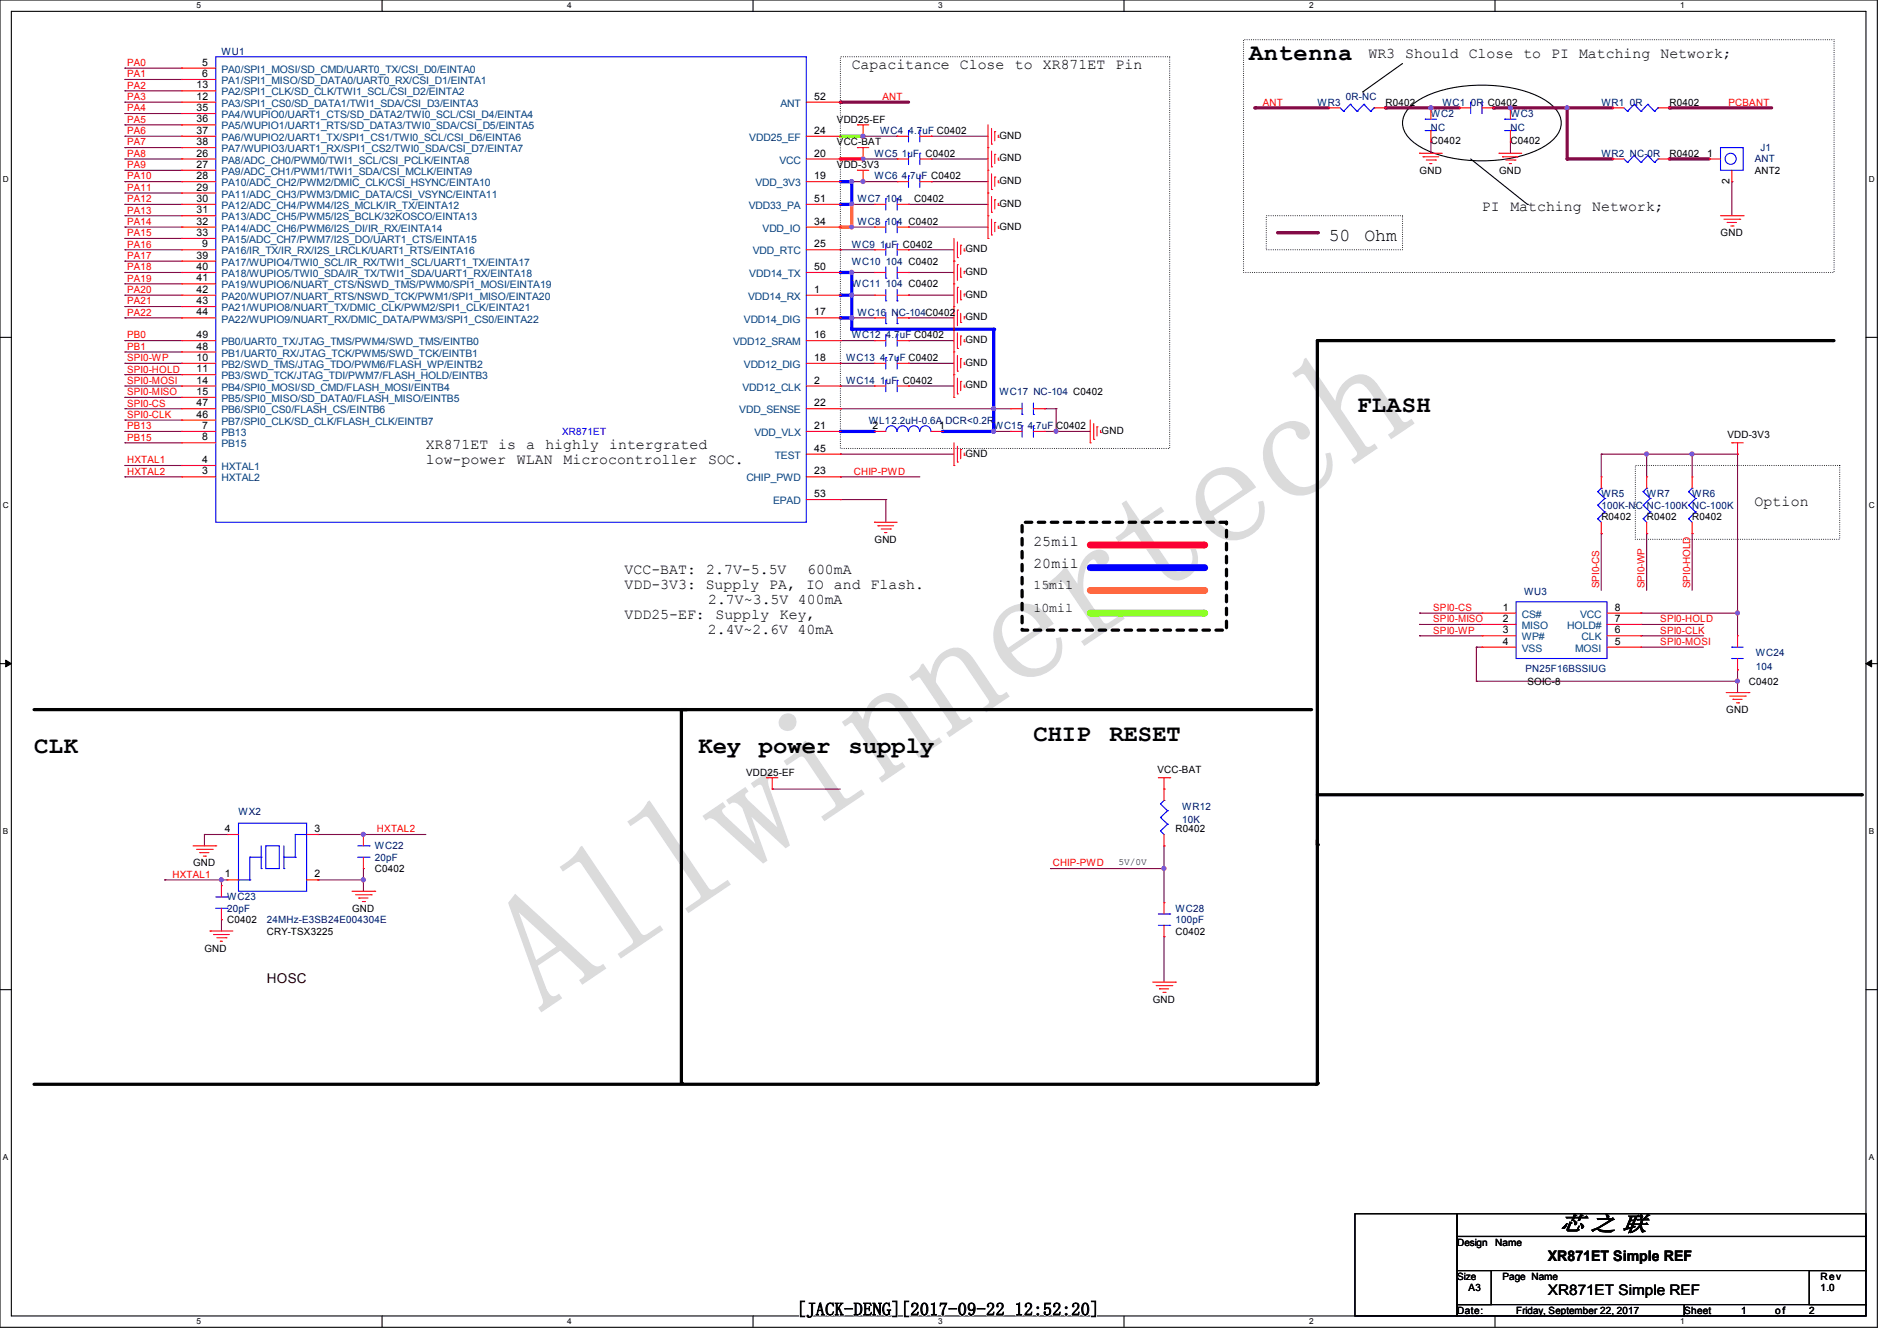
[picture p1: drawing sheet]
<svg xmlns="http://www.w3.org/2000/svg" width="297mm" height="210mm" viewBox="0 0 297 210" stroke-linecap="round" stroke-linejoin="round" font-family="sans-serif">
<path d="M0 0h293.9v207.9h-293.9zM1.8 1.8h290.3v204.3h-290.3z" fill="none" stroke="#000" stroke-width=".17"/>
<g fill="#fff">
<path d="M30.8 .2h.7v1.4h-.7z"/>
<path d="M30.8 206.2h.7v1.4h-.7z"/>
</g>
<path d="M59.8 0v1.8M59.8 206.1v1.8" fill="none" stroke="#000" stroke-width=".17"/>
<g fill="#fff">
<path d="M88.8 .2h.7v1.4h-.7z"/>
<path d="M88.8 206.2h.7v1.4h-.7z"/>
</g>
<path d="M117.9 0v1.8M117.9 206.1v1.8" fill="none" stroke="#000" stroke-width=".17"/>
<g fill="#fff">
<path d="M146.9 .2h.7v1.4h-.7z"/>
<path d="M146.9 206.2h.7v1.4h-.7z"/>
</g>
<path d="M176 0v1.8M176 206.1v1.8" fill="none" stroke="#000" stroke-width=".17"/>
<g fill="#fff">
<path d="M205 .2h.7v1.4h-.7z"/>
<path d="M205 206.2h.7v1.4h-.7z"/>
</g>
<path d="M234.1 0v1.8M234.1 206.1v1.8" fill="none" stroke="#000" stroke-width=".17"/>
<g fill="#fff">
<path d="M263.1 .2h.6v1.4h-.6z"/>
<path d="M263.1 206.2h.6v1.4h-.6z"/>
<path d="M.5 27.3h.9v1.4h-.9z"/>
<path d="M292.6 27.3h.9v1.4h-.9z"/>
<path d="M.5 78.4h.9v1.4h-.9z"/>
<path d="M292.6 78.4h.9v1.4h-.9z"/>
</g>
<path d="M0 52.8h1.8M292.1 52.8h1.8" fill="none" stroke="#000" stroke-width=".17"/>
<g fill="#fff">
<path d="M.5 129.5h.8v1.4h-.8z"/>
<path d="M292.6 129.5h.8v1.4h-.8z"/>
</g>
<path d="M0 103.9h1.8M292.1 103.9h1.8" fill="none" stroke="#000" stroke-width=".17"/>
<path d="M.9 103.4l.9 .5-.9 .5zM292.1 103.9l.9-.5v1z" fill="#000" stroke="#000" stroke-width=".16"/>
<g fill="#fff">
<path d="M.5 180.5h.8v1.4h-.8z"/>
<path d="M292.6 180.5h.8v1.4h-.8z"/>
</g>
<path d="M0 155h1.8M292.1 155h1.8" fill="none" stroke="#000" stroke-width=".17"/>
<path d="M131.6 8.9h51.5v61.3h-51.5z" fill="none" stroke="#000" stroke-width=".17" stroke-dasharray="0 .3"/>
<path d="M200 36.4h6.2" fill="none" stroke="#800000" stroke-width=".51"/>
<circle cx="206.2" cy="36.4" r=".25" fill="#800000"/>
<path d="M194.7 6.2h92.4v36.5h-92.4zM198.2 33.8h21.4v5.3h-21.4zM256 72.9h32v11.6h-32z" fill="none" stroke="#000" stroke-width=".17" stroke-dasharray="0 .3"/>
<path d="M287 53.3h-80.8v116.3M5.3 111.1h199.9M106.7 111.1v58.5M206.2 124.5h85.2" fill="none" stroke="#000" stroke-width=".51"/>
<g fill="#000">
<circle cx="287" cy="53.3" r=".25"/>
<circle cx="107.4" cy="111.1" r=".25"/>
<circle cx="205.2" cy="111.1" r=".25"/>
<circle cx="206.2" cy="132.3" r=".25"/>
<circle cx="291.4" cy="124.5" r=".25"/>
<circle cx="106.7" cy="169.6" r=".25"/>
<circle cx="206.2" cy="169.6" r=".25"/>
</g>
<path d="M170.7 88.9h17.8" fill="none" stroke="#00f" stroke-width="1.1"/>
<circle cx="188.5" cy="88.9" r=".53" fill="#00f"/>
<path d="M170.7 92.5h17.8" fill="none" stroke="#ff8000" stroke-width="1.1"/>
<circle cx="188.5" cy="92.5" r=".53" fill="#ff8000"/>
<path d="M160 81.8h32v16.9h-32z" fill="none" stroke="#000" stroke-width=".51" stroke-dasharray="1 1"/>
<path d="M170.7 85.3h17.8" fill="none" stroke="#f00" stroke-width="1.1"/>
<circle cx="188.5" cy="85.3" r=".53" fill="#f00"/>
<path d="M5.3 169.8h200.8" fill="none" stroke="#000" stroke-width=".51"/>
<circle cx="206.1" cy="169.8" r=".25" fill="#000"/>
<path d="M170.7 96h17.8" fill="none" stroke="#80ff00" stroke-width="1.1"/>
<circle cx="188.5" cy="96" r=".53" fill="#80ff00"/>
<path d="M213.4 14.4h.1M219.6 9.9l-6.2 4.5M221 16.5a16.2 16.2 0 0 1 9.4-3.1 21.3 21.3 0 0 1 10.9 1.9 4.9 4.9 0 0 1 3.1 4 4.9 4.9 0 0 1-3.1 3.9 22.7 22.7 0 0 1-18.6 0 4.9 4.9 0 0 1-3.1-3.9 3.8 3.8 0 0 1 1.4-2.8zM230.3 24.9l8.8 7.1M239.1 32h.1" fill="none" stroke="#000" stroke-width=".17"/>
<path d="M142.2 42.7h.1M142.2 42.7h7.2M131.6 78.2h.1M131.6 78.2h7.1" fill="none" stroke="#800040" stroke-width=".17"/>
<path d="M131.6 42.7h1.7" fill="none" stroke="#00f" stroke-width=".51"/>
<circle cx="131.6" cy="42.7" r=".25" fill="#00f"/>
<circle cx="133.3" cy="42.7" r=".32" fill="#f0f" stroke="#f0f" stroke-width=".17"/>
<path d="M142.2 46.2h.1M142.2 46.2h7.2" fill="none" stroke="#800040" stroke-width=".17"/>
<path d="M131.6 46.2h1.7" fill="none" stroke="#00f" stroke-width=".51"/>
<circle cx="131.6" cy="46.2" r=".25" fill="#00f"/>
<circle cx="133.3" cy="46.2" r=".32" fill="#f0f" stroke="#f0f" stroke-width=".17"/>
<path d="M145.8 28.4h.1M145.8 28.4h8.9" fill="none" stroke="#800040" stroke-width=".17"/>
<path d="M131.6 35.6h1.7" fill="none" stroke="#ff8000" stroke-width=".51"/>
<circle cx="131.6" cy="35.6" r=".25" fill="#ff8000"/>
<path d="M131.6 16h10.6" fill="none" stroke="#800040" stroke-width=".51"/>
<circle cx="131.6" cy="16" r=".25" fill="#800040"/>
<path d="M131.6 71.1h.1M131.6 71.1h17.8M163.6 67.6h.1M163.6 67.6h1.8" fill="none" stroke="#800040" stroke-width=".17"/>
<path d="M147.6 67.6h8" fill="none" stroke="#00f" stroke-width=".51"/>
<circle cx="147.6" cy="67.6" r=".25" fill="#00f"/>
<circle cx="155.6" cy="67.5" r=".32" fill="#f0f" stroke="#f0f" stroke-width=".17"/>
<path d="M131.6 67.6h5.3" fill="none" stroke="#00f" stroke-width=".51"/>
<circle cx="131.6" cy="67.6" r=".25" fill="#00f"/>
<path d="M142.2 32h.1M142.2 32h12.5M131.6 56.9h.1M131.6 56.9h5.3M142.2 56.9h.1M142.2 56.9h7.2M131.6 64h.1M131.6 60.5h.1M131.6 64h24M131.6 60.5h5.3M142.2 60.5h.1M142.2 60.5h7.2" fill="none" stroke="#800040" stroke-width=".17"/>
<circle cx="155.6" cy="64" r=".32" fill="#f0f" stroke="#f0f" stroke-width=".17"/>
<path d="M131.6 21.3h3.5" fill="none" stroke="#0f0" stroke-width=".51"/>
<circle cx="135.1" cy="21.3" r=".25" fill="#0f0"/>
<circle cx="135.1" cy="21.3" r=".32" fill="#f0f" stroke="#f0f" stroke-width=".17"/>
<path d="M145.8 21.3h.1M145.8 21.3h8.9M131.6 53.3h.1M131.6 53.3h5.3M142.2 53.3h.1M142.2 53.3h7.2" fill="none" stroke="#800040" stroke-width=".17"/>
<path d="M131.6 49.8h1.7" fill="none" stroke="#00f" stroke-width=".51"/>
<circle cx="131.6" cy="49.8" r=".25" fill="#00f"/>
<path d="M131.6 39.1h.1M131.6 39.1h5.3M142.2 39.1h.1M142.2 35.6h.1M142.2 39.1h7.2M142.2 35.6h12.5" fill="none" stroke="#800040" stroke-width=".17"/>
<path d="M261.4 24.9h6.2" fill="none" stroke="#800040" stroke-width=".51"/>
<circle cx="261.4" cy="24.9" r=".25" fill="#800040"/>
<path d="M245.4 24.9h7.1" fill="none" stroke="#800040" stroke-width=".51"/>
<circle cx="245.4" cy="24.9" r=".25" fill="#800040"/>
<path d="M261.4 16.9h16" fill="none" stroke="#800040" stroke-width=".51"/>
<circle cx="261.4" cy="16.9" r=".25" fill="#800040"/>
<path d="M236.5 16.9h8.9" fill="none" stroke="#800040" stroke-width=".51"/>
<circle cx="236.5" cy="16.9" r=".25" fill="#800040"/>
<g fill="#f0f" stroke="#f0f" stroke-width=".17">
<circle cx="245.3" cy="16.9" r=".32"/>
<circle cx="236.5" cy="16.9" r=".32"/>
</g>
<path d="M245.4 16.9v8" fill="none" stroke="#800040" stroke-width=".51"/>
<circle cx="245.4" cy="16.9" r=".25" fill="#800040"/>
<path d="M245.4 16.9h7.1" fill="none" stroke="#800040" stroke-width=".51"/>
<circle cx="245.4" cy="16.9" r=".25" fill="#800040"/>
<path d="M224 16.9h4.5" fill="none" stroke="#800040" stroke-width=".51"/>
<circle cx="224" cy="16.9" r=".25" fill="#800040"/>
<path d="M233.8 16.9h2.7" fill="none" stroke="#800040" stroke-width=".51"/>
<circle cx="233.8" cy="16.9" r=".25" fill="#800040"/>
<path d="M224 22.2h.1M224 22.2v1.8M236.5 22.2h.1M236.5 22.2v1.8" fill="none" stroke="#800040" stroke-width=".17"/>
<path d="M216.9 16.9h7.1" fill="none" stroke="#800040" stroke-width=".51"/>
<circle cx="216.9" cy="16.9" r=".25" fill="#800040"/>
<circle cx="224" cy="16.9" r=".32" fill="#f0f" stroke="#f0f" stroke-width=".17"/>
<path d="M271.1 28.4h.1M271.1 28.4v5.4M138.7 78.2h.1M138.7 78.2v3.6M155.6 67.6h.1M155.6 67.6h2.6" fill="none" stroke="#800040" stroke-width=".17"/>
<path d="M131.6 28.4h1.7" fill="none" stroke="#00f" stroke-width=".51"/>
<circle cx="131.6" cy="28.4" r=".25" fill="#00f"/>
<path d="M131.6 32h1.7" fill="none" stroke="#00f" stroke-width=".51"/>
<circle cx="131.6" cy="32" r=".25" fill="#00f"/>
<g fill="none" stroke="#800040" stroke-width=".17">
<path d="M19.6 10.7h.1M19.6 12.4h.1M19.6 14.2h.1M19.6 16h.1M19.6 17.8h.1M19.6 19.6h.1M19.6 10.7h8.8M19.6 12.4h8.8M19.6 14.2h8.8M19.6 16h8.8M19.6 17.8h8.8M19.6 19.6h8.8"/>
<path d="M19.6 21.3h.1M19.6 23.1h.1M19.6 24.9h.1M19.6 26.7h.1M19.6 28.4h.1M19.6 30.2h.1M19.6 32h.1M19.6 33.8h.1M19.6 35.6h.1M19.6 37.3h.1M19.6 39.1h.1M19.6 21.3h8.8"/>
<path d="M19.6 23.1h8.8M19.6 24.9h8.8M19.6 26.7h8.8M19.6 28.4h8.8M19.6 30.2h8.8M19.6 32h8.8M19.6 33.8h8.8M19.6 35.6h8.8M19.6 37.3h8.8M19.6 39.1h8.8M135.1 24.9h.1M135.1 24.9h5.4"/>
<path d="M19.6 40.9h.1M19.6 42.7h.1M19.6 44.4h.1M19.6 46.2h.1M19.6 48h.1M19.6 49.8h.1M19.6 40.9h8.8M19.6 42.7h8.8M19.6 44.4h8.8M19.6 46.2h8.8M19.6 48h8.8M19.6 49.8h8.8"/>
<path d="M19.6 72.9h.1M19.6 74.7h.1M19.6 74.7h8.8M19.6 72.9h8.8M131.6 74.7h.1M131.6 74.7h12.4"/>
</g>
<circle cx="135.1" cy="24.9" r=".32" fill="#f0f" stroke="#f0f" stroke-width=".17"/>
<path d="M131.6 24.9h3.5" fill="none" stroke="#f00" stroke-width=".51"/>
<circle cx="131.6" cy="24.9" r=".25" fill="#f00"/>
<path d="M145.8 24.9h.1M145.8 24.9h8.9" fill="none" stroke="#800040" stroke-width=".17"/>
<path d="M155.6 51.6v12.4" fill="none" stroke="#00f" stroke-width=".51"/>
<circle cx="155.6" cy="51.6" r=".25" fill="#00f"/>
<path d="M133.3 28.4v3.6" fill="none" stroke="#00f" stroke-width=".51"/>
<circle cx="133.3" cy="28.4" r=".25" fill="#00f"/>
<g fill="#f0f" stroke="#f0f" stroke-width=".17">
<circle cx="133.3" cy="32" r=".32"/>
<circle cx="133.3" cy="28.4" r=".32"/>
<circle cx="135.1" cy="28.4" r=".32"/>
</g>
<path d="M133.3 28.4h.1M133.3 32h.1M133.3 28.4h1.8M133.3 32h3.6" fill="none" stroke="#800040" stroke-width=".17"/>
<path d="M133.3 32v3.6" fill="none" stroke="#ff8000" stroke-width=".51"/>
<circle cx="133.3" cy="32" r=".25" fill="#ff8000"/>
<path d="M133.3 35.6h.1M133.3 35.6h3.6M135.1 28.4h.1M135.1 28.4h5.4" fill="none" stroke="#800040" stroke-width=".17"/>
<circle cx="133.3" cy="35.5" r=".32" fill="#f0f" stroke="#f0f" stroke-width=".17"/>
<path d="M133.3 46.2v3.6" fill="none" stroke="#00f" stroke-width=".51"/>
<circle cx="133.3" cy="46.2" r=".25" fill="#00f"/>
<path d="M133.3 49.8h.1M133.3 46.2h.1M133.3 49.8h3.6M133.3 46.2h3.6" fill="none" stroke="#800040" stroke-width=".17"/>
<path d="M133.3 42.7v3.5" fill="none" stroke="#00f" stroke-width=".51"/>
<circle cx="133.3" cy="42.7" r=".25" fill="#00f"/>
<path d="M133.3 42.7h.1M133.3 42.7h3.6" fill="none" stroke="#800040" stroke-width=".17"/>
<path d="M133.3 51.6h22.3" fill="none" stroke="#00f" stroke-width=".51"/>
<circle cx="133.3" cy="51.6" r=".25" fill="#00f"/>
<path d="M133.3 49.8v1.8" fill="none" stroke="#00f" stroke-width=".51"/>
<circle cx="133.3" cy="49.8" r=".25" fill="#00f"/>
<circle cx="133.3" cy="49.8" r=".32" fill="#f0f" stroke="#f0f" stroke-width=".17"/>
<path d="M142.2 49.8h.1M142.2 49.8h7.2M155.6 64h.1M155.6 64h2.6" fill="none" stroke="#800040" stroke-width=".17"/>
<path d="M155.6 64v3.6" fill="none" stroke="#00f" stroke-width=".51"/>
<circle cx="155.6" cy="64" r=".25" fill="#00f"/>
<g fill="none" stroke="#800040" stroke-width=".17">
<path d="M135.1 21.3h5.4M140.5 21.3h.1M19.6 53.3h.1M19.6 55.1h.1M19.6 56.9h.1M19.6 58.7h.1M19.6 53.3h8.8M19.6 55.1h8.8M19.6 56.9h8.8M19.6 58.7h8.8M19.6 60.5h.1M19.6 62.2h.1"/>
<path d="M19.6 64h.1M19.6 65.8h.1M19.6 67.6h.1M19.6 69.3h.1M19.6 64h8.8M19.6 67.6h8.8M19.6 60.5h8.8M19.6 62.2h8.8M19.6 65.8h8.8M19.6 69.3h8.8M163.6 64h.1M163.6 64h1.8"/>
<path d="M165.4 64h.1M165.4 67.6h.1M165.4 64v3.6M165.4 67.6h5.3M250.7 71.1h.1M250.7 71.1h21.3M250.7 71.1v3.6M257.8 71.1h.1M257.8 71.1v3.6M264.9 71.1h.1M264.9 71.1v3.6M272 71.1h.1"/>
<path d="M272 71.1v28.5M222.2 96h.1M222.2 97.8h.1M222.2 99.6h.1M222.2 96h9.8M222.2 97.8h9.8M222.2 99.6h9.8M250.7 83.6h.1M250.7 83.6v8.9M256.9 96h.1M256.9 97.8h.1M256.9 99.6h.1"/>
<path d="M256.9 96h15.1M256.9 97.8h9.8M256.9 99.6h9.8M257.8 83.6h.1M257.8 83.6v8.9M264.9 83.6h.1M264.9 83.6v8.9M272 96h.1M231.1 106.7h.1M231.1 101.3h.1M231.1 101.3h.9M231.1 106.7h40.9"/>
<path d="M231.1 101.3v5.4M256.9 101.3h.1M256.9 101.3h9.8M272 104.9h.1M272 106.7h.1M272 104.9v3.6M25.8 137.8h.1M25.8 137.8h9.8M32 130.7h.1M32 130.7h3.6M32 130.7v1.8M34.7 137.8h.1"/>
<path d="M34.7 137.8v.9M49.8 130.7h.1M49.8 137.8h.1M49.8 130.7h16.9M49.8 137.8h7.1M56.9 136h.1M56.9 130.7h.1M56.9 137.8h.1M56.9 136v3.6M120.9 123.6h.1M120.9 123.6h10.7M164.5 136h.1"/>
<path d="M164.5 136h17.7M182.2 136h.1M182.2 132.5h.1M182.2 132.5v8.9M34.7 144h.1M34.7 144v1.8M182.2 146.7h.1M182.2 146.7v7.1"/>
</g>
<g fill="#f0f" stroke="#f0f" stroke-width=".17">
<circle cx="165.3" cy="67.5" r=".32"/>
<circle cx="56.9" cy="130.7" r=".32"/>
<circle cx="34.6" cy="137.8" r=".32"/>
<circle cx="56.9" cy="137.8" r=".32"/>
<circle cx="272" cy="106.7" r=".32"/>
<circle cx="182.2" cy="136" r=".32"/>
<circle cx="272" cy="96" r=".32"/>
<circle cx="264.9" cy="71.1" r=".32"/>
<circle cx="257.8" cy="71.1" r=".32"/>
</g>
<path d="M196.5 16.9h11.5" fill="none" stroke="#800040" stroke-width=".51"/>
<circle cx="196.5" cy="16.9" r=".25" fill="#800040"/>
<g fill="none" stroke="#f00" stroke-width=".17">
<path d="M28.4 10.7h.1M28.4 12.4h.1M28.4 14.2h.1M28.4 16h.1M28.4 17.8h.1M28.4 19.6h.1M28.4 19.6h5.4M28.4 16h5.4M28.4 10.7h5.4M28.4 12.4h5.4M28.4 14.2h5.4M28.4 17.8h5.4"/>
<path d="M126.2 16h5.4M131.6 16h.1M134.2 19.6h.1M134.2 19.6h1.8M135.1 19.6v1.7M154.7 19.6v17.7M208 16.9h.1M208 16.9h1.8M215.1 16.9h1.8M216.9 16.9h.1M224 16.9h.1M224 16.9v1.8"/>
<path d="M228.5 16.9h.1M228.5 16.9h1.8M232 16.9h1.8M233.8 16.9h.1M236.5 16.9h.1M236.5 16.9v1.8M252.5 16.9h.1M252.5 16.9h1.8M259.6 16.9h1.8M261.4 16.9h.1M28.4 21.3h.1M28.4 23.1h.1"/>
<path d="M28.4 24.9h.1M28.4 26.7h.1M28.4 28.4h.1M28.4 30.2h.1M28.4 32h.1M28.4 33.8h.1M28.4 35.6h.1M28.4 37.3h.1M28.4 39.1h.1M28.4 33.8h5.4M28.4 23.1h5.4M28.4 26.7h5.4"/>
<path d="M28.4 32h5.4M28.4 21.3h5.4M28.4 24.9h5.4M28.4 35.6h5.4M28.4 28.4h5.4M28.4 30.2h5.4M28.4 37.3h5.4M28.4 39.1h5.4M126.2 32h5.4M126.2 21.3h5.4M126.2 24.9h5.4M126.2 35.6h5.4"/>
<path d="M126.2 28.4h5.4M126.2 39.1h5.4M131.6 35.6h.1M131.6 28.4h.1M131.6 24.9h.1M131.6 32h.1M131.6 21.3h.1M131.6 39.1h.1M134.2 23.1h.1M134.2 26.7h.1M134.2 23.1h1.8M134.2 26.7h1.8"/>
<path d="M135.1 24.9h.1M135.1 28.4h.1M135.1 21.3h.1M135.1 23.1v1.8M135.1 26.7v1.7M136.9 32h.1M136.9 39.1h.1M136.9 35.6h.1M136.9 32h1.8M136.9 35.6h1.8M136.9 39.1h1.8M140.5 21.3h.1"/>
<path d="M140.5 24.9h.1M140.5 28.4h.1M140.5 32h1.7M140.5 21.3h1.7M140.5 24.9h1.7M140.5 35.6h1.7M140.5 28.4h1.7M140.5 39.1h1.7M142.2 32h.1M142.2 39.1h.1M142.2 35.6h.1M144 21.3h1.8"/>
<path d="M144 24.9h1.8M144 28.4h1.8M145.8 21.3h.1M145.8 24.9h.1M145.8 28.4h.1M149.4 37.3v24.9M149.9 37.9v2.4M150.4 38.4h.1M150.4 38.4v1.4M151 39.3h.1M151 38.9v.4M154.7 30.2h.1"/>
<path d="M154.7 33.8h.1M154.7 37.3h.1M154.7 23.1h.1M154.7 26.7h.1M155.2 29.7h.1M155.2 33.2h.1M155.2 36.8h.1M155.2 22.6h.1M155.2 26.1h.1M155.2 20.1v2.5M155.2 23.7v2.4M155.2 27.2v2.5"/>
<path d="M155.2 30.8v2.4M155.2 34.3v2.5M155.7 27.7h.1M155.7 31.3h.1M155.7 34.8h.1M155.7 20.6h.1M155.7 24.2h.1M155.7 20.6v1.5M155.7 24.2v1.4M155.7 27.7v1.5M155.7 31.3v1.4M155.7 34.8v1.5"/>
<path d="M156.3 28.6h.1M156.3 32.2h.1M156.3 35.7h.1M156.3 21.5h.1M156.3 25.1h.1M156.3 21.2v.3M156.3 24.7v.4M156.3 28.3v.3M156.3 31.8v.4M156.3 35.4v.3M222.2 24h.1M222.2 24h3.6"/>
<path d="M222.8 24.6h.1M222.8 24.6h2.5M223.3 25.1h1.4M223.9 25.6h.1M223.9 25.6h.3M224 22.2h.1M224 20.4v1.8M224.7 25.1h.1M234.7 24h.1M234.7 24h3.6M235.2 24.6h.1M235.2 24.6h2.5"/>
<path d="M235.8 25.1h1.4M236.3 25.6h.1M236.3 25.6h.3M236.5 22.2h.1M236.5 20.4v1.8M237.2 25.1h.1M252.5 24.9h.1M252.5 24.9h1.8M259.6 24.9h1.8M261.4 24.9h.1M267.6 24.9h.1M267.6 24.9h1.8"/>
<path d="M269.4 33.8h3.5M269.9 34.3h2.5M270.4 34.8h.1M270.4 34.8h1.5M271 35.4h.3M271.1 28.4h.1M271.1 26.7v1.7M271.3 35.4h.1M272.4 34.3h.1M272.9 33.8h.1M28.4 55.1h.1M28.4 56.9h.1"/>
<path d="M28.4 58.7h.1M28.4 40.9h.1M28.4 42.7h.1M28.4 53.3h.1M28.4 44.4h.1M28.4 46.2h.1M28.4 48h.1M28.4 49.8h.1M28.4 49.8h5.4M28.4 56.9h5.4M28.4 42.7h5.4M28.4 53.3h5.4"/>
<path d="M28.4 46.2h5.4M28.4 55.1h5.4M28.4 58.7h5.4M28.4 40.9h5.4M28.4 44.4h5.4M28.4 48h5.4M126.2 49.8h5.4M126.2 56.9h5.4M126.2 42.7h5.4M126.2 53.3h5.4M126.2 46.2h5.4M131.6 42.7h.1"/>
<path d="M131.6 46.2h.1M131.6 53.3h.1M131.6 56.9h.1M131.6 49.8h.1M136.9 49.8h.1M136.9 56.9h.1M136.9 42.7h.1M136.9 53.3h.1M136.9 46.2h.1M136.9 49.8h1.8M136.9 56.9h1.8M136.9 42.7h1.8"/>
<path d="M136.9 53.3h1.8M136.9 46.2h1.8M140.5 49.8h1.7M140.5 56.9h1.7M140.5 42.7h1.7M140.5 53.3h1.7M140.5 46.2h1.7M142.2 49.8h.1M142.2 56.9h.1M142.2 42.7h.1M142.2 53.3h.1M142.2 46.2h.1"/>
<path d="M149.4 44.4h.1M149.4 58.7h.1M149.4 55.1h.1M149.4 40.9h.1M149.4 48h.1M149.9 45h.1M149.9 58.1h.1M149.9 54.6h.1M149.9 40.3h.1M149.9 41.4h.1M149.9 48.6h.1M149.9 41.4v2.5"/>
<path d="M149.9 45v2.5M149.9 48.6v2.4M149.9 52.1v2.5M149.9 55.7v2.4M149.9 59.2v2.5M150.4 59.7h.1M150.4 46.9h.1M150.4 56.2h.1M150.4 52.6h.1M150.4 43.4h.1M150.4 50.5h.1M150.4 42v1.4"/>
<path d="M150.4 45.5v1.4M150.4 49.1v1.4M150.4 52.6v1.5M150.4 56.2v1.4M150.4 59.7v1.5M151 46.1h.1M151 57.1h.1M151 53.5h.1M151 42.5h.1M151 49.6h.1M151 42.5v.3M151 46.1v.3"/>
<path d="M151 49.6v.4M151 53.2v.3M151 56.7v.4M28.4 60.5h.1M28.4 62.2h.1M28.4 64h.1M28.4 65.8h.1M28.4 67.6h.1M28.4 74.7h.1M28.4 72.9h.1M28.4 69.3h.1M28.4 69.3h5.4"/>
<path d="M28.4 64h5.4M28.4 67.6h5.4M28.4 60.5h5.4M28.4 62.2h5.4M28.4 65.8h5.4M28.4 74.7h5.4M28.4 72.9h5.4M126.2 64h5.4M126.2 67.6h5.4M126.2 60.5h5.4M126.2 71.1h5.4M126.2 74.7h5.4"/>
<path d="M126.2 78.2h5.4M131.6 60.5h.1M131.6 67.6h.1M131.6 64h.1M131.6 71.1h.1M131.6 74.7h.1M131.6 78.2h.1M136.9 67.6h.1M136.9 60.5h.1M136.9 67.6h1.8M136.9 60.5h1.8M140.5 60.5h1.7"/>
<path d="M142.2 60.5h.1M145.8 67.6h1.8M147.6 67.6h.1M149.4 62.2h.1M149.4 72.9h.1M149.4 69.3v3.6M149.9 61.7h.1M149.9 72.3h.1M149.9 69.9v2.4M150.4 70.4h.1M150.4 70.4v1.4M151 60.6h.1"/>
<path d="M151 71.3h.1M151 60.3v.3M151 71v.3M158.2 64h.1M158.2 67.6h.1M158.2 64h1.8M158.2 67.6h1.8M161.8 64h1.8M161.8 67.6h1.8M163.6 64h.1M163.6 67.6h.1M170.7 69.3h.1"/>
<path d="M170.7 65.8v3.5M171.2 68.8h.1M171.2 66.3v2.5M171.7 66.8h.1M171.7 66.8v1.5M172.3 67.7h.1M172.3 67.4v.3M250.7 74.7h.1M250.7 74.7v1.8M257.8 74.7h.1M257.8 74.7v1.8M264.9 74.7h.1"/>
<path d="M264.9 74.7v1.8M271.1 69.3h.1M271.1 69.3h1.8M272 71.1h.1M272 69.3v1.8M136.9 81.8h.1M136.9 81.8h3.6M137.5 82.3h.1M137.5 82.3h2.4M138 82.8h1.4M138.5 83.4h.1M138.5 83.4h.4"/>
<path d="M139.4 82.8h.1M232 96h.1M232 97.8h.1M232 99.6h.1M232 96h5.4M232 97.8h5.4M232 99.6h5.4M250.7 83.6h.1M250.7 81.8v1.8M251.6 96h5.3M251.6 97.8h5.3M251.6 99.6h5.3"/>
<path d="M256.9 99.6h.1M256.9 97.8h.1M256.9 96h.1M257.8 83.6h.1M257.8 81.8v1.8M264.9 83.6h.1M264.9 81.8v1.8M272 99.6h.1M272 99.6v1.7M232 101.3h.1M232 101.3h5.4M251.6 101.3h5.3"/>
<path d="M256.9 101.3h.1M270.3 108.5h3.5M270.8 109h2.5M271.3 109.5h.1M271.3 109.5h1.5M271.9 110.1h.3M272 104.9h.1M272 103.1v1.8M272.2 110.1h.1M273.3 109h.1M273.8 108.5h.1M30.2 132.5h3.6"/>
<path d="M30.8 133h2.4M31.3 133.5h.1M31.3 133.5h1.4M31.8 134.1h.4M32.2 134.1h.1M33.2 133h.1M33.8 132.5h.1M34.7 138.7h.1M34.7 138.7v1.8M35.6 137.8h.1M35.6 130.7h.1M35.6 137.8h1.7"/>
<path d="M35.6 130.7h1.7M48 137.8h1.8M48 130.7h1.8M49.8 137.8h.1M49.8 130.7h.1M55.1 139.6h3.6M56.9 136h.1M56.9 130.7h.1M56.9 130.7v1.8M56.9 134.2v1.8M58.7 139.6h.1M120 121.8h.1"/>
<path d="M120 121.8h1.8M120.9 123.6h.1M120.9 121.8v1.8M181.4 121.8h1.7M182.2 123.6h.1M182.2 132.5h.1M182.2 121.8v3.5M182.2 130.7v1.8M183.1 121.8h.1M32.9 145.8h.1M32.9 145.8h3.5M33.4 146.3h.1"/>
<path d="M33.4 146.3h2.5M34 146.9h1.4M34.5 147.4h.1M34.5 147.4h.3M34.7 144h.1M34.7 142.2v1.8M35.4 146.9h.1M55.7 140.1h2.4M56.2 140.6h.1M56.2 140.6h1.4M56.7 141.2h.4M57.1 141.2h.1"/>
<path d="M58.1 140.1h.1M180.5 153.8h3.5M181 154.3h2.5M181.5 154.9h.1M181.5 154.9h1.5M182.1 155.4h.3M182.2 146.7h.1M182.2 141.4h.1M182.2 141.4v1.7M182.2 144.9v1.8M182.4 155.4h.1M183.5 154.3h.1"/>
<path d="M184 153.8h.1"/>
</g>
<path d="M212.1 190.1h16v16h-16zM228.1 190.1h64v3.5h-64zM228.1 193.6h64v5.4h-64zM228.1 199h5.4v5.3h-5.4zM283.3 199h8.8v5.3h-8.8zM228.1 204.3h35.6v1.8h-35.6zM263.7 204.3h28.4v1.8h-28.4z" fill="none" stroke="#000" stroke-width=".17"/>
<g fill="none" stroke="#00f" stroke-width=".17">
<path d="M33.8 8.9h92.4v72.9h-92.4zM209.8 16.9l.6 .5M210.4 17.4h.1M211.4 16.3h.1M211.4 16.3l-1 1.1M211.4 16.3l1.1 1.1M212.5 17.4h.1M213.5 16.3h.1M213.5 16.3l-1 1.1M213.5 16.3l1.1 1.1M214.6 17.4h.1M215.1 16.9h.1"/>
<path d="M215.1 16.9l-.5 .5M223.1 18.7h.1M223.1 18.7h1.8M230.3 16h.1M230.3 16v1.8M232 16h.1M232 16v1.8M235.6 18.7h.1M235.6 18.7h1.8M254.3 16.9l.5 .5M254.8 17.4h.1M255.9 16.3h.1"/>
<path d="M255.9 16.3l-1.1 1.1M255.9 16.3l1 1.1M256.9 17.4h.1M258 16.3h.1M258 16.3l-1.1 1.1M258 16.3l1 1.1M259 17.4h.1M259.6 16.9h.1M259.6 16.9l-.6 .5M138.7 31.1h.1M138.7 38.2h.1M138.7 34.7h.1"/>
<path d="M138.7 31.1v1.8M138.7 34.7v1.7M138.7 38.2v1.8M140.5 31.1h.1M140.5 38.2h.1M140.5 34.7h.1M140.5 31.1v1.8M140.5 34.7v1.7M140.5 38.2v1.8M142.2 20.4h.1M142.2 24h.1M142.2 27.6h.1"/>
<path d="M142.2 20.4v1.8M142.2 24v1.8M142.2 27.6v1.7M144 20.4h.1M144 24h.1M144 27.6h.1M144 20.4v1.8M144 24v1.8M144 27.6v1.7M223.1 20.4h.1M223.1 20.4h1.8M235.6 20.4h.1"/>
<path d="M235.6 20.4h1.8M254.3 24.9l.5 .5M254.8 25.4h.1M255.9 24.3h.1M255.9 24.3l-1.1 1.1M255.9 24.3l1 1.1M256.9 25.4h.1M258 24.3h.1M258 24.3l-1.1 1.1M258 24.3l1 1.1M259 25.4h.1M259.6 24.9h.1"/>
<path d="M259.6 24.9l-.6 .5M269.4 23.1h3.5v3.6h-3.5zM138.7 50.7h.1M138.7 56h.1M138.7 43.6h.1M138.7 52.5h.1M138.7 59.6h.1M138.7 47.1h.1M138.7 41.8v1.8M138.7 45.3v1.8M138.7 48.9v1.8M138.7 52.5v1.7"/>
<path d="M138.7 56v1.8M138.7 59.6v1.7M140.5 50.7h.1M140.5 56h.1M140.5 43.6h.1M140.5 52.5h.1M140.5 59.6h.1M140.5 47.1h.1M140.5 41.8v1.8M140.5 45.3v1.8M140.5 48.9v1.8M140.5 52.5v1.7"/>
<path d="M140.5 56v1.8M140.5 59.6v1.7M138.7 67.6a.87 .87 0 0 1 .9-.9 .87 .87 0 0 1 .8 .9M140.5 67.6a.87 .87 0 0 1 .8-.9 .87 .87 0 0 1 .9 .9M142.2 67.6a.87 .87 0 0 1 .9-.9 .87 .87 0 0 1 .9 .9M144 67.6a.87 .87 0 0 1 .9-.9 .87 .87 0 0 1 .9 .9M160 64.9h.1M160 66.7h.1M160 63.1v1.8M160 66.7v1.8M161.8 64.9h.1M161.8 66.7h.1"/>
<path d="M161.8 63.1v1.8M161.8 66.7v1.8M250.1 79.1h.1M250.1 77h.1M250.1 79.1l1.1 1.1M250.1 77l1.1 1.1M250.7 76.5h.1M250.7 76.5l-.6 .5M251.2 78.1h.1M251.2 78.1l-1.1 1M257.3 79.1h.1M257.3 77h.1"/>
<path d="M257.3 79.1l1.1 1.1M257.3 77l1.1 1.1M257.8 76.5h.1M257.8 76.5l-.5 .5M258.4 78.1h.1M258.4 78.1l-1.1 1M264.4 79.1h.1M264.4 77h.1M264.4 79.1l1.1 1.1M264.4 77l1.1 1.1M264.9 76.5h.1M264.9 76.5l-.5 .5"/>
<path d="M265.5 78.1h.1M265.5 78.1l-1.1 1M237.4 94.2h14.2v8.9h-14.2zM250.1 81.2h.1M250.1 81.2l.6 .6M251.2 80.2h.1M251.2 80.2l-1.1 1M257.3 81.2h.1M257.3 81.2l.5 .6M258.4 80.2h.1M258.4 80.2l-1.1 1M264.4 81.2h.1"/>
<path d="M264.4 81.2l.5 .6M265.5 80.2h.1M265.5 80.2l-1.1 1M271.1 101.3h.1M271.1 103.1h.1M271.1 101.3h1.8M271.1 103.1h1.8M37.3 128.9h10.7v10.7h-10.7zM37.3 137.8h1.8M39.1 137.8h.1M39.1 134.2h.1M39.1 134.2v3.6"/>
<path d="M39.1 134.2h1.8M40.9 134.2h.1M40.9 136h.1M40.9 132.5v3.5M41.6 132.5h2.1v3.5h-2.1zM44.4 134.2h.1M44.4 136h.1M44.4 134.2h1.8M44.4 132.5v3.5M46.2 130.7h.1M46.2 134.2h.1M46.2 130.7h1.8"/>
<path d="M46.2 130.7v3.5M56 134.2h1.8M56 132.5h1.8M57.8 134.2h.1M57.8 132.5h.1M181.7 130.1h.1M181.7 128h.1M181.7 125.9h.1M181.7 130.1l.5 .6M181.7 128l1.1 1.1M181.7 125.9l1.1 1.1M182.2 125.3h.1"/>
<path d="M182.2 125.3l-.5 .6M182.8 129.1h.1M182.8 127h.1M182.8 129.1l-1.1 1M182.8 127l-1.1 1M33.8 140.5h1.8M33.8 142.2h1.8M35.6 140.5h.1M35.6 142.2h.1M181.4 144.9h1.7M181.4 143.1h1.7M183.1 144.9h.1"/>
<path d="M183.1 143.1h.1"/>
<circle cx="271" cy="24.9" r=".87"/>
</g>
<g fill="#f0f" stroke="#f0f" stroke-width=".17">
<circle cx="133.3" cy="42.7" r=".32"/>
<circle cx="133.3" cy="46.2" r=".32"/>
<circle cx="155.6" cy="67.5" r=".32"/>
<circle cx="155.6" cy="64" r=".32"/>
<circle cx="135.1" cy="21.3" r=".32"/>
<circle cx="245.3" cy="16.9" r=".32"/>
<circle cx="236.5" cy="16.9" r=".32"/>
<circle cx="224" cy="16.9" r=".32"/>
<circle cx="135.1" cy="24.9" r=".32"/>
<circle cx="133.3" cy="32" r=".32"/>
<circle cx="133.3" cy="28.4" r=".32"/>
<circle cx="135.1" cy="28.4" r=".32"/>
<circle cx="133.3" cy="35.5" r=".32"/>
<circle cx="133.3" cy="49.8" r=".32"/>
<circle cx="165.3" cy="67.5" r=".32"/>
<circle cx="56.9" cy="130.7" r=".32"/>
<circle cx="34.6" cy="137.8" r=".32"/>
<circle cx="56.9" cy="137.8" r=".32"/>
<circle cx="272" cy="106.7" r=".32"/>
<circle cx="182.2" cy="136" r=".32"/>
<circle cx="272" cy="96" r=".32"/>
<circle cx="264.9" cy="71.1" r=".32"/>
<circle cx="257.8" cy="71.1" r=".32"/>
</g>
<text font-size="25.4" fill="#dbdbdb" x="84.8" y="158.8" transform="rotate(-34 84.8 158.8)">Allwinnertech</text>
<g font-size="3.7">
<text x="195.6" y="9.4">Antenna</text>
<text x="212.5" y="64.5">FLASH</text>
<text x="5.3" y="117.9">CLK</text>
<text x="109.3" y="117.9">Key</text>
<text x="118.8" y="117.9">power</text>
<text x="132.8" y="117.9">supply</text>
<text x="161.8" y="116.1">CHIP</text>
<text x="173.7" y="116.1">RESET</text>
</g>
<text font-size="3.4" x="244.1" y="192.7">芯 之 联</text>
<g font-size="2.8">
<text x="208" y="37.8">50</text>
<text x="213.6" y="37.8">Ohm</text>
</g>
<text font-size="2.8" fill="#fff" x="124.7" y="205.9">[JACK-DENG][2017-09-22 12:52:20]</text>
<g font-size="2.3">
<text x="133.3" y="10.8">Capacitance Close to XR871ET Pin</text>
<text x="214.2" y="9">WR3 Should Close to PI Matching Network;</text>
<text x="232" y="33">PI</text>
<text x="236.5" y="33">Matching</text>
<text x="249.3" y="33">Network;</text>
<text x="66.7" y="70.4">XR871ET is a highly intergrated</text>
<text x="66.7" y="72.7">low-power</text>
<text x="80.9" y="72.7">WLAN</text>
<text x="88.2" y="72.7">Microcontroller</text>
<text x="110.9" y="72.7">SOC.</text>
<text x="274.7" y="79.2">Option</text>
<text x="97.8" y="89.9">VCC-BAT: 2.7V-5.5V</text>
<text x="126.4" y="89.9">600mA</text>
<text x="161.8" y="89">20mil</text>
<text x="161.8" y="85.5">25mil</text>
<text x="97.8" y="92.2">VDD-3V3: Supply PA, IO and Flash.</text>
<text x="110.9" y="94.6">2.7V~3.5V 400mA</text>
<text x="97.8" y="96.9">VDD25-EF:</text>
<text x="110.8" y="99.2">2.4V~2.6V 40mA</text>
<text x="112" y="96.9">Supply</text>
<text x="122.1" y="96.9">Key,</text>
<text x="242.3" y="197.5">XR871ET Simple REF</text>
<text x="242.3" y="202.8">XR871ET Simple REF</text>
</g>
<g font-size="2.1">
<text x="161.8" y="92.3">15mil</text>
<text x="161.8" y="95.8">10mil</text>
</g>
<text font-size="2.1" fill="#400000" x="41.8" y="154">HOSC</text>
<g font-size="1.6" fill="#f00">
<text x="19.9" y="10.3">PA0</text>
<text x="19.9" y="12.1">PA1</text>
<text x="19.9" y="13.9">PA2</text>
<text x="19.9" y="15.7">PA3</text>
<text x="19.9" y="17.4">PA4</text>
<text x="138.1" y="15.7">ANT</text>
<text x="197.7" y="16.6">ANT</text>
<text x="270.6" y="16.6">PCBANT</text>
<text x="19.9" y="19.2">PA5</text>
<text x="19.9" y="21">PA6</text>
<text x="19.9" y="22.8">PA7</text>
<text x="19.9" y="24.6">PA8</text>
<text x="19.9" y="26.3">PA9</text>
<text x="19.9" y="28.1">PA10</text>
<text x="19.9" y="29.9">PA11</text>
<text x="19.9" y="31.7">PA12</text>
<text x="19.9" y="33.4">PA13</text>
<text x="19.9" y="35.2">PA14</text>
<text x="19.9" y="37">PA15</text>
<text x="19.9" y="38.8">PA16</text>
<text x="19.9" y="40.6">PA17</text>
<text x="19.9" y="42.3">PA18</text>
<text x="19.9" y="44.1">PA19</text>
<text x="19.9" y="45.9">PA20</text>
<text x="19.9" y="47.7">PA21</text>
<text x="19.9" y="49.4">PA22</text>
<text x="19.9" y="53">PB0</text>
<text x="19.9" y="54.8">PB1</text>
<text x="19.9" y="56.6">SPI0-WP</text>
<text x="19.9" y="58.3">SPI0-HOLD</text>
<text x="19.9" y="60.1">SPI0-MOSI</text>
<text x="19.9" y="61.9">SPI0-MISO</text>
<text x="19.9" y="63.7">SPI0-CS</text>
<text x="19.9" y="65.4">SPI0-CLK</text>
<text x="19.9" y="67.2">PB13</text>
<text x="19.9" y="69">PB15</text>
<text x="19.9" y="72.6">HXTAL1</text>
<text x="19.9" y="74.3">HXTAL2</text>
<text x="133.7" y="74.3">CHIP-PWD</text>
<text x="224.4" y="95.7">SPI0-CS</text>
<text x="224.4" y="97.5">SPI0-MISO</text>
<text x="224.4" y="99.2">SPI0-WP</text>
<text x="259.9" y="97.5">SPI0-HOLD</text>
<text x="259.9" y="99.2">SPI0-CLK</text>
<text x="259.9" y="101">SPI0-MOSI</text>
<text x="59" y="130.3">HXTAL2</text>
<text x="27" y="137.5">HXTAL1</text>
<text x="164.8" y="135.7">CHIP-PWD</text>
</g>
<g font-size="1.6">
<text x="31.7" y="10.3">5</text>
<text x="30.8" y="13.8">13</text>
<text x="30.8" y="15.6">12</text>
<text x="30.8" y="17.4">35</text>
<text x="31.7" y="12.1">6</text>
<text x="127.5" y="15.6">52</text>
<text x="216.9" y="16.6">R0402</text>
<text x="261.4" y="16.6">R0402</text>
<text x="30.8" y="19.2">36</text>
<text x="30.8" y="21">37</text>
<text x="30.8" y="22.7">38</text>
<text x="127.5" y="21">24</text>
<text x="131" y="22.8">VCC-BAT</text>
<text x="131" y="19.2">VDD25-EF</text>
<text x="156.5" y="21.7">GND</text>
<text x="224" y="22.6">C0402</text>
<text x="236.5" y="22.6">C0402</text>
<text x="30.8" y="24.5">26</text>
<text x="30.8" y="26.3">27</text>
<text x="30.8" y="28.1">28</text>
<text x="30.8" y="29.8">29</text>
<text x="127.5" y="28.1">19</text>
<text x="127.5" y="24.5">20</text>
<text x="131" y="26.3">VDD-3V3</text>
<text x="156.5" y="28.8">GND</text>
<text x="156.5" y="25.3">GND</text>
<text x="222.3" y="27.2">GND</text>
<text x="234.7" y="27.2">GND</text>
<text x="261.4" y="24.6">R0402</text>
<text x="267.3" y="24.5">1</text>
<text x="270.8" y="28.8" transform="rotate(-90 270.8 28.8)">2</text>
<text x="274.7" y="27.2">ANT2</text>
<text x="30.8" y="31.6">30</text>
<text x="30.8" y="33.4">31</text>
<text x="30.8" y="35.2">32</text>
<text x="127.5" y="35.2">34</text>
<text x="127.5" y="31.6">51</text>
<text x="143.1" y="31.7">C0402</text>
<text x="156.5" y="32.4">GND</text>
<text x="156.5" y="35.9">GND</text>
<text x="30.8" y="37">33</text>
<text x="30.8" y="40.5">39</text>
<text x="31.7" y="38.7">9</text>
<text x="127.5" y="38.7">25</text>
<text x="151.1" y="39.5">GND</text>
<text x="269.4" y="37">GND</text>
<text x="30.8" y="42.3">40</text>
<text x="30.8" y="44.1">41</text>
<text x="30.8" y="45.8">42</text>
<text x="30.8" y="47.6">43</text>
<text x="127.5" y="42.3">50</text>
<text x="127.5" y="45.8">1</text>
<text x="151.1" y="46.6">GND</text>
<text x="151.1" y="43.1">GND</text>
<text x="30.8" y="53">49</text>
<text x="30.8" y="49.4">44</text>
<text x="127.5" y="53">16</text>
<text x="127.5" y="49.4">17</text>
<text x="151.1" y="53.7">GND</text>
<text x="151.1" y="50.2">GND</text>
<text x="30.8" y="54.7">48</text>
<text x="30.8" y="56.5">10</text>
<text x="30.8" y="58.3">11</text>
<text x="127.5" y="56.5">18</text>
<text x="151.1" y="57.3">GND</text>
<text x="30.8" y="60.1">14</text>
<text x="30.8" y="61.8">15</text>
<text x="30.8" y="63.6">47</text>
<text x="30.8" y="65.4">46</text>
<text x="127.5" y="60.1">2</text>
<text x="127.5" y="63.6">22</text>
<text x="151.1" y="60.8">GND</text>
<text x="31.7" y="67.2">7</text>
<text x="31.7" y="69">8</text>
<text x="127.5" y="67.2">21</text>
<text x="127.5" y="70.7">45</text>
<text x="136.6" y="67.2">2</text>
<text x="147" y="67.2">1</text>
<text x="151.1" y="71.5">GND</text>
<text x="165.4" y="67.2">C0402</text>
<text x="172.5" y="67.9">GND</text>
<text x="270.4" y="68.7">VDD-3V3</text>
<text x="31.7" y="74.3">3</text>
<text x="31.7" y="72.5">4</text>
<text x="127.5" y="74.3">23</text>
<text x="127.5" y="77.9">53</text>
<text x="250.7" y="81.4">R0402</text>
<text x="257.8" y="81.4">R0402</text>
<text x="264.9" y="81.4">R0402</text>
<text x="136.9" y="85">GND</text>
<text x="235.3" y="95.6">1</text>
<text x="252.8" y="95.6">8</text>
<text x="235.3" y="97.4">2</text>
<text x="235.3" y="99.2">3</text>
<text x="235.3" y="101">4</text>
<text x="252.8" y="101">5</text>
<text x="252.8" y="99.2">6</text>
<text x="252.8" y="97.4">7</text>
<text x="239.2" y="107.2">SOIC-8</text>
<text x="273.8" y="107.2">C0402</text>
<text x="270.3" y="111.7">GND</text>
<text x="116.8" y="121.5">VDD25-EF</text>
<text x="181.2" y="121.1">VCC-BAT</text>
<text x="35.2" y="130.3">4</text>
<text x="49.2" y="130.3">3</text>
<text x="184" y="130.3">R0402</text>
<text x="30.2" y="135.7">GND</text>
<text x="35.2" y="137.4">1</text>
<text x="49.2" y="137.4">2</text>
<text x="58.7" y="136.6">C0402</text>
<text x="55.1" y="142.8">GND</text>
<text x="32" y="149">GND</text>
<text x="35.6" y="144.6">C0402</text>
<text x="41.8" y="146.3">CRY-TSX3225</text>
<text x="184" y="146.3">C0402</text>
<text x="180.5" y="157">GND</text>
<text x="228.1" y="195.1">Design</text>
<text x="234.1" y="195.1">Name</text>
<text x="228.1" y="200.4">Size</text>
<text x="229.9" y="202.2">A3</text>
<text x="235.2" y="200.4">Page Name</text>
<text x="285" y="200.4">Rev</text>
<text x="285" y="202.2">1.0</text>
<text x="228.1" y="205.7">Date:</text>
<text x="237.4" y="205.7">Friday, September 22, 2017</text>
<text x="263.7" y="205.7">Sheet</text>
<text x="272.6" y="205.7">1</text>
<text x="277.9" y="205.7">o f</text>
<text x="283.3" y="205.7">2</text>
</g>
<g font-size="1.6" fill="#000080">
<text x="34.7" y="8.6">WU1</text>
<text x="206.3" y="16.6">WR3</text>
<text x="210.7" y="15.7">0R-NC</text>
<text x="225.8" y="16.6">WC1</text>
<text x="230.3" y="16.6">0R C0402</text>
<text x="250.7" y="16.6">WR1</text>
<text x="255.2" y="16.6">0R</text>
<text x="137.8" y="21">WC4</text>
<text x="142.2" y="21">4.7uF C0402</text>
<text x="224" y="18.3">WC2</text>
<text x="224" y="20.4">NC</text>
<text x="236.5" y="18.3">WC3</text>
<text x="236.5" y="20.4">NC</text>
<text x="275.6" y="23.7">J1</text>
<text x="136.9" y="24.6">WC5</text>
<text x="136.9" y="28.1">WC6</text>
<text x="141.2" y="24.6">1uF C0402</text>
<text x="141.2" y="28.1">4.7uF C0402</text>
<text x="250.7" y="24.6">WR2 NC-0R</text>
<text x="274.7" y="25.4">ANT</text>
<text x="134.2" y="31.7">WC7</text>
<text x="134.2" y="35.2">WC8</text>
<text x="138.7" y="31.7">104</text>
<text x="138.7" y="35.2">104 C0402</text>
<text x="133.4" y="41.4">WC10</text>
<text x="133.4" y="38.8">WC9</text>
<text x="137.8" y="38.8">1uF C0402</text>
<text x="138.7" y="41.4">104 C0402</text>
<text x="133.4" y="45">WC11</text>
<text x="138.7" y="45">104 C0402</text>
<text x="133.4" y="53">WC12</text>
<text x="134.2" y="49.4">WC16 NC-104C0402</text>
<text x="138.7" y="53">4.7uF C0402</text>
<text x="132.5" y="56.6">WC13</text>
<text x="137.8" y="56.6">4.7uF C0402</text>
<text x="132.5" y="60.1">WC14</text>
<text x="137.8" y="60.1">1uF C0402</text>
<text x="156.5" y="61.9">WC17 NC-104 C0402</text>
<text x="136" y="66.3">WL12.2uH-0.6A DCR&lt;0.2R</text>
<text x="155.6" y="67.2">WC15</text>
<text x="160.9" y="67.2">4.7uF</text>
<text x="250.7" y="77.9">WR5</text>
<text x="257.8" y="77.9">WR7</text>
<text x="264.9" y="77.9">WR6</text>
<text x="250.7" y="79.7">100K-NC NC-100K NC-100K</text>
<text x="238.6" y="93.2">WU3</text>
<text x="238.8" y="105.3">PN25F16BSSIUG</text>
<text x="274.9" y="102.8">WC24</text>
<text x="274.9" y="104.9">104</text>
<text x="37.3" y="127.7">WX2</text>
<text x="185.1" y="126.8">WR12</text>
<text x="185.1" y="128.9">10K</text>
<text x="58.7" y="133">WC22</text>
<text x="58.7" y="134.8">20pF</text>
<text x="35.6" y="141">WC23</text>
<text x="35.6" y="142.8">20pF</text>
<text x="184" y="142.8">WC28</text>
<text x="41.8" y="144.6">24MHz-E3SB24E004304E</text>
<text x="184" y="144.6">100pF</text>
</g>
<g font-size="1.6" fill="#004080">
<text x="34.7" y="11.4">PA0/SPI1_MOSI/SD_CMD/UART0_TX/CSI_D0/EINTA0</text>
<text x="34.7" y="13.2">PA1/SPI1_MISO/SD_DATA0/UART0_RX/CSI_D1/EINTA1</text>
<text x="34.7" y="14.9">PA2/SPI1_CLK/SD_CLK/TWI1_SCL/CSI_D2/EINTA2</text>
<text x="34.7" y="16.7">PA3/SPI1_CS0/SD_DATA1/TWI1_SDA/CSI_D3/EINTA3</text>
<text x="122.2" y="16.7">ANT</text>
<text x="34.7" y="18.5">PA4/WUPIO0/UART1_CTS/SD_DATA2/TWI0_SCL/CSI_D4/EINTA4</text>
<text x="34.7" y="20.3">PA5/WUPIO1/UART1_RTS/SD_DATA3/TWI0_SDA/CSI_D5/EINTA5</text>
<text x="34.7" y="22.1">PA6/WUPIO2/UART1_TX/SPI1_CS1/TWI0_SCL/CSI_D6/EINTA6</text>
<text x="34.7" y="23.8">PA7/WUPIO3/UART1_RX/SPI1_CS2/TWI0_SDA/CSI_D7/EINTA7</text>
<text x="117.3" y="22.1">VDD25_EF</text>
<text x="34.7" y="25.6">PA8/ADC_CH0/PWM0/TWI1_SCL/CSI_PCLK/EINTA8</text>
<text x="34.7" y="27.4">PA9/ADC_CH1/PWM1/TWI1_SDA/CSI_MCLK/EINTA9</text>
<text x="34.7" y="29.2">PA10/ADC_CH2/PWM2/DMIC_CLK/CSI_HSYNC/EINTA10</text>
<text x="118.3" y="29.2">VDD_3V3</text>
<text x="122" y="25.6">VCC</text>
<text x="34.7" y="30.9">PA11/ADC_CH3/PWM3/DMIC_DATA/CSI_VSYNC/EINTA11</text>
<text x="34.7" y="32.7">PA12/ADC_CH4/PWM4/I2S_MCLK/IR_TX/EINTA12</text>
<text x="34.7" y="34.5">PA13/ADC_CH5/PWM5/I2S_BCLK/32KOSCO/EINTA13</text>
<text x="117.2" y="32.7">VDD33_PA</text>
<text x="34.7" y="36.3">PA14/ADC_CH6/PWM6/I2S_DI/IR_RX/EINTA14</text>
<text x="34.7" y="38.1">PA15/ADC_CH7/PWM7/I2S_DO/UART1_CTS/EINTA15</text>
<text x="34.7" y="39.8">PA16/IR_TX/IR_RX/I2S_LRCLK/UART1_RTS/EINTA16</text>
<text x="34.7" y="41.6">PA17/WUPIO4/TWI0_SCL/IR_RX/TWI1_SCL/UART1_TX/EINTA17</text>
<text x="117.9" y="39.8">VDD_RTC</text>
<text x="119.4" y="36.3">VDD_IO</text>
<text x="34.7" y="43.4">PA18/WUPIO5/TWI0_SDA/IR_TX/TWI1_SDA/UART1_RX/EINTA18</text>
<text x="34.7" y="45.2">PA19/WUPIO6/NUART_CTS/NSWD_TMS/PWM0/SPI1_MOSI/EINTA19</text>
<text x="34.7" y="46.9">PA20/WUPIO7/NUART_RTS/NSWD_TCK/PWM1/SPI1_MISO/EINTA20</text>
<text x="117.1" y="46.9">VDD14_RX</text>
<text x="117.3" y="43.4">VDD14_TX</text>
<text x="34.7" y="48.7">PA21/WUPIO8/NUART_TX/DMIC_CLK/PWM2/SPI1_CLK/EINTA21</text>
<text x="34.7" y="50.5">PA22/WUPIO9/NUART_RX/DMIC_DATA/PWM3/SPI1_CS0/EINTA22</text>
<text x="116.5" y="50.5">VDD14_DIG</text>
<text x="34.7" y="55.8">PB1/UART0_RX/JTAG_TCK/PWM5/SWD_TCK/EINTB1</text>
<text x="34.7" y="57.6">PB2/SWD_TMS/JTAG_TDO/PWM6/FLASH_WP/EINTB2</text>
<text x="34.7" y="59.4">PB3/SWD_TCK/JTAG_TDI/PWM7/FLASH_HOLD/EINTB3</text>
<text x="34.7" y="54.1">PB0/UART0_TX/JTAG_TMS/PWM4/SWD_TMS/EINTB0</text>
<text x="114.8" y="54.1">VDD12_SRAM</text>
<text x="116.5" y="57.6">VDD12_DIG</text>
<text x="34.7" y="61.2">PB4/SPI0_MOSI/SD_CMD/FLASH_MOSI/EINTB4</text>
<text x="34.7" y="63">PB5/SPI0_MISO/SD_DATA0/FLASH_MISO/EINTB5</text>
<text x="34.7" y="64.7">PB6/SPI0_CS0/FLASH_CS/EINTB6</text>
<text x="115.8" y="64.7">VDD_SENSE</text>
<text x="116.3" y="61.2">VDD12_CLK</text>
<text x="34.7" y="66.5">PB7/SPI0_CLK/SD_CLK/FLASH_CLK/EINTB7</text>
<text x="34.7" y="68.3">PB13</text>
<text x="34.7" y="70.1">PB15</text>
<text x="118.1" y="68.3">VDD_VLX</text>
<text x="121.3" y="71.8">TEST</text>
<text x="34.7" y="75.4">HXTAL2</text>
<text x="34.7" y="73.6">HXTAL1</text>
<text x="116.9" y="75.4">CHIP_PWD</text>
<text x="121" y="79">EPAD</text>
<text x="238.3" y="96.7">CS#</text>
<text x="238.3" y="98.5">MISO</text>
<text x="238.3" y="100.3">WP#</text>
<text x="245.4" y="98.5">HOLD#</text>
<text x="247.4" y="96.7">VCC</text>
<text x="247.6" y="100.3">CLK</text>
<text x="238.3" y="102.1">VSS</text>
<text x="246.6" y="102.1">MOSI</text>
</g>
<text font-size="1.6" fill="#00f" x="88" y="68.1">XR871ET</text>
<g font-size="1.5" fill="#f00">
<text x="250.4" y="92.1" transform="rotate(-90 250.4 92.1)">SPI0-CS</text>
<text x="257.5" y="92.1" transform="rotate(-90 257.5 92.1)">SPI0-WP</text>
<text x="264.6" y="92.1" transform="rotate(-90 264.6 92.1)">SPI0-HOLD</text>
</g>
<text font-size="1.5" x="175.1" y="135.5">5V/0V</text>
<g font-size="1.3">
<text x="30.8" y="1.3">5</text>
<text x="88.8" y="1.3">4</text>
<text x="146.9" y="1.3">3</text>
<text x="205" y="1.3">2</text>
<text x="263.1" y="1.3">1</text>
<text x=".5" y="28.4">D</text>
<text x="292.6" y="28.4">D</text>
<text x=".5" y="79.5">C</text>
<text x="292.6" y="79.5">C</text>
<text x=".5" y="130.6">B</text>
<text x="292.6" y="130.6">B</text>
<text x=".5" y="181.7">A</text>
<text x="292.6" y="181.7">A</text>
<text x="30.8" y="207.4">5</text>
<text x="88.8" y="207.4">4</text>
<text x="146.9" y="207.4">3</text>
<text x="205" y="207.4">2</text>
<text x="263.1" y="207.4">1</text>
</g>
</svg>
